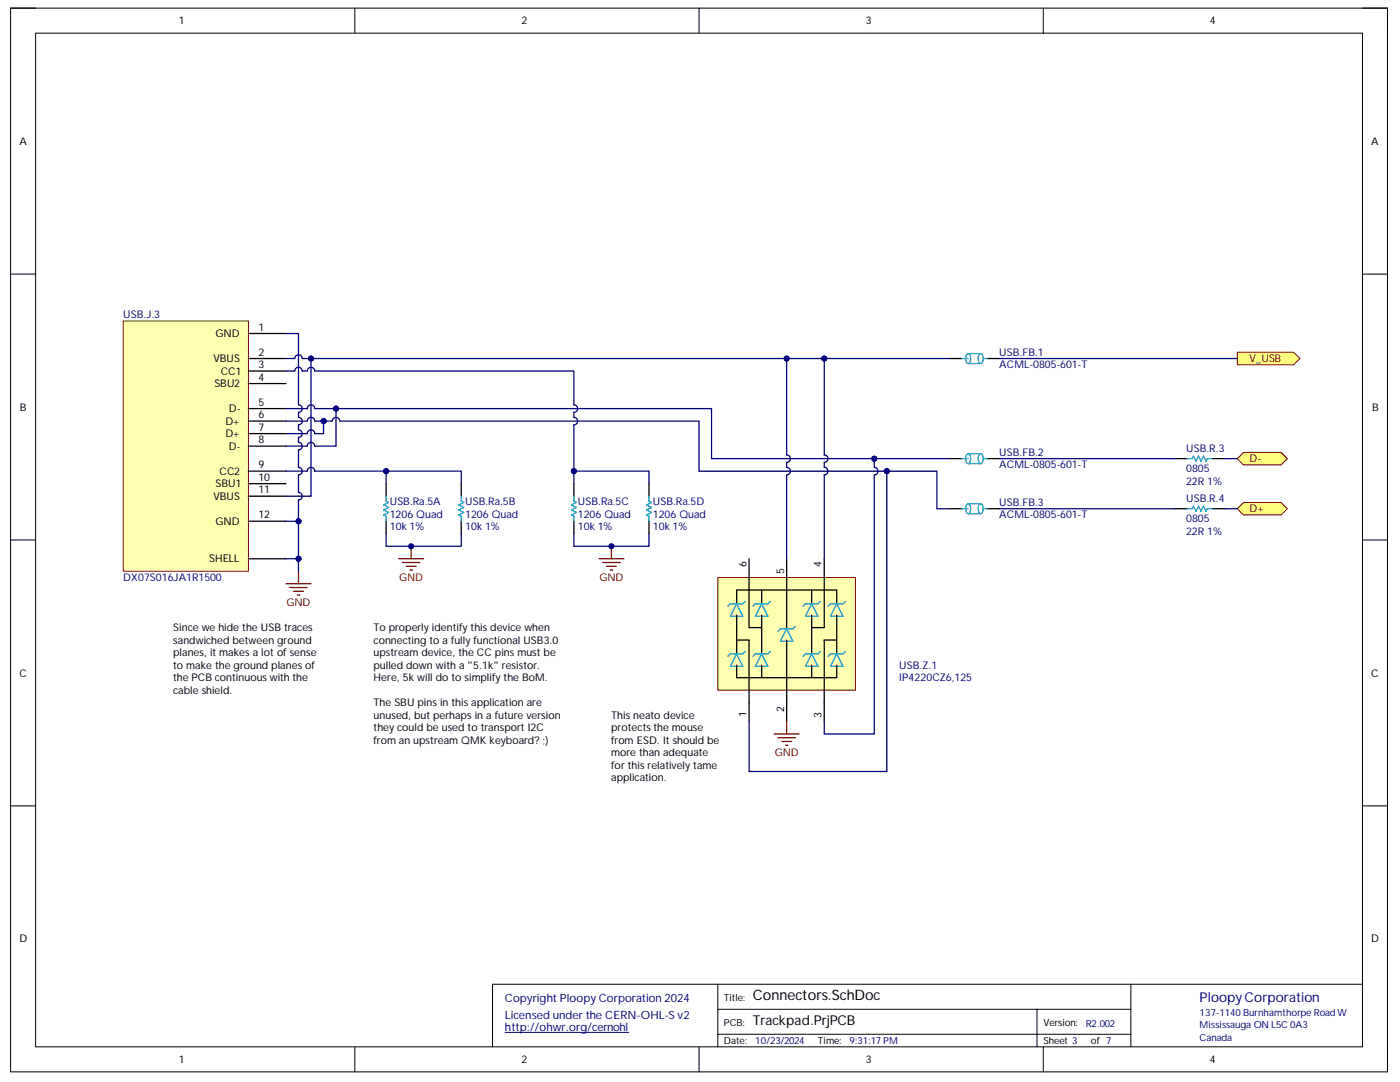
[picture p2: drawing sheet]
<svg xmlns="http://www.w3.org/2000/svg" width="279mm" height="216mm" viewBox="0 0 279 216" stroke-linecap="round" stroke-linejoin="round" font-family="sans-serif">
<path d="M2.1 1.6h274.8v212.3h-274.8z" fill="none" stroke="#000" stroke-width=".2"/>
<path d="M7.1 6.6h264.8v202.3h-264.8z" fill-rule="evenodd" fill="#fff"/>
<g fill="none" stroke="#000" stroke-width=".2">
<path d="M2.1 1.6h5M7.1 6.6h264.8v202.3h-264.8zM70.8 1.6v5M139.5 1.6v5M208.2 1.6v5M271.9 1.6h5v5M2.1 54.7h5M271.9 54.7h5M2.1 107.7h5M271.9 107.8h5M2.1 160.8h5M271.9 160.8h5"/>
<path d="M143.3 196.4v12.5M225.7 196.4v12.5M271.9 196.4h-173.6v12.5M70.8 208.9v5M139.5 208.9v5M143.3 201.4h82.4M143.3 206.4h82.4M207 201.4v7.5M208.2 208.9v5M276.9 208.9v5"/>
</g>
<path d="M100.8 206h24.7" fill="none" stroke="#000080" stroke-width=".2"/>
<path d="M234.4 91.5h2.5M241.9 91.5h2.5" fill="none" stroke="#000" stroke-width=".25"/>
<path d="M236.9 91.5h1l.3-.5 .5 1 .5-1 .5 1 .5-1 .5 1 .2-.5h1" fill="none" stroke="#009cca" stroke-width=".25"/>
<path d="M143.3 115.2h27.4v22.5h-27.4z" fill-rule="evenodd" fill="#ffffb0"/>
<path d="M143.3 115.2h27.4v22.5h-27.4z" fill="none" stroke="#800000" stroke-width=".2"/>
<g fill="none" stroke="#000" stroke-width=".25">
<path d="M149.5 111.5v13.7h2.5M152 117.7v2.5M157 111.5v13.7M162 117.7v2.5M164.5 111.5v13.7h-2.5M234.4 101.5h2.5M241.9 101.5h2.5M147 127.7h2.5v16.3M147 120.2v-2.5h20v2.5M147 122.7v7.5M147 132.7v2.5h20v-2.5M152 122.7v7.5"/>
<path d="M152 132.7v2.5M157 127.7v16.3M162 122.7v7.5M162 132.7v2.5M167 127.7h-2.5v16.3M167 122.7v7.5"/>
</g>
<g fill="none" stroke="#009cca" stroke-width=".25">
<path d="M148.8 120l-.5 .5h-2.5l-.5 .5M153.7 120l-.4 .5h-2.5l-.6 .5M163.7 120l-.5 .5h-2.5l-.5 .5M168.7 120l-.5 .5h-2.5l-.5 .5M236.9 101.5h1l.3-.5 .5 1 .5-1 .5 1 .5-1 .5 1 .2-.5h1M147 120.5l1.3 2.5h-2.5zM147 130.5l1.3 2.5h-2.5zM148.8 130l-.5 .5h-2.5l-.5 .5M152 120.5l1.3 2.5h-2.5zM152 130.5l1.3 2.5h-2.5zM153.7 130l-.4 .5h-2.5l-.6 .5M157 125.5l1.2 2.5h-2.5z"/>
<path d="M158.7 125l-.5 .5h-2.5l-.5 .5M162 120.5l1.2 2.5h-2.5zM162 130.5l1.2 2.5h-2.5zM163.7 130l-.5 .5h-2.5l-.5 .5M167 120.5l1.2 2.5h-2.5zM167 130.5l1.2 2.5h-2.5zM168.7 130l-.5 .5h-2.5l-.5 .5"/>
</g>
<path d="M34.6 124h30v20h-30z" fill-rule="evenodd" fill="#fff"/>
<path d="M34.6 124h30v20h-30z" fill="none" stroke="#fff" stroke-width=".2"/>
<path d="M154.5 146.5h5M155.2 147.2h3.5M156 147.9h2M156.7 148.7h.5M157 144v2.5" fill="none" stroke="#800000" stroke-width=".25"/>
<path d="M246.9 91.5l1.3-1.2h7.5l1.2 1.2-1.2 1.3h-7.5z" fill-rule="evenodd" fill="#ffff80"/>
<path d="M246.9 91.5l1.3-1.2h7.5l1.2 1.2-1.2 1.3h-7.5z" fill="none" stroke="#800000" stroke-width=".2"/>
<path d="M246.9 101.5l1.3-1.2h7.5l1.2 1.2-1.2 1.3h-7.5z" fill-rule="evenodd" fill="#ffff80"/>
<path d="M246.9 101.5l1.3-1.2h7.5l1.2 1.2-1.2 1.3h-7.5z" fill="none" stroke="#800000" stroke-width=".2"/>
<path d="M246.9 70.3h11.3l1.2 1.2-1.2 1.3h-11.3z" fill-rule="evenodd" fill="#ffff80"/>
<path d="M246.9 70.3h11.3l1.2 1.2-1.2 1.3h-11.3z" fill="none" stroke="#800000" stroke-width=".2"/>
<path d="M122 141.5h22.5v22.4h-22.5z" fill-rule="evenodd" fill="#fff"/>
<path d="M122 141.5h22.5v22.4h-22.5z" fill="none" stroke="#fff" stroke-width=".2"/>
<path d="M189.5 71.5h2.5M197 71.5h2.5M189.5 91.5h2.5M197 91.5h2.5M189.5 101.5h2.5M197 101.5h2.5" fill="none" stroke="#000" stroke-width=".25"/>
<g fill="none" stroke="#009cca" stroke-width=".25">
<path d="M192 71.5h1.2M193 70.6l.2-.1a1.24 1.24 0 0 1 0 2 1.29 1.29 0 0 1-.2-1.9zM193.2 70.5h2.5M193.2 72.5h2.5M195.5 70.6l.2-.1a1.25 1.25 0 0 1 0 2 1.28 1.28 0 0 1-.2-1.9zM196.2 71.5h.8M192 91.5h1.2M193 90.6l.2-.1a1.24 1.24 0 0 1 0 2 1.29 1.29 0 0 1-.2-1.9zM193.2 90.5h2.5M193.2 92.5h2.5M195.5 90.6l.2-.1a1.25 1.25 0 0 1 0 2 1.28 1.28 0 0 1-.2-1.9zM196.2 91.5h.8"/>
<path d="M192 101.5h1.2M193 100.6l.2-.1a1.25 1.25 0 0 1 0 2 1.3 1.3 0 0 1-.2-1.9zM193.2 100.5h2.5M193.2 102.5h2.5M195.5 100.6l.2-.1a1.26 1.26 0 0 1 0 2 1.29 1.29 0 0 1-.2-1.9zM196.2 101.5h.8"/>
</g>
<path d="M57.1 116.5h5M57.8 117.2h3.5M58.6 118h2M59.3 118.7h.5M59.6 114v2.5" fill="none" stroke="#800000" stroke-width=".25"/>
<path d="M24.6 64.1h25v49.9h-25z" fill-rule="evenodd" fill="#ffffb0"/>
<path d="M24.6 64.1h25v49.9h-25z" fill="none" stroke="#800000" stroke-width=".2"/>
<g fill="none" stroke="#000" stroke-width=".25">
<path d="M49.6 66.5h7.5M49.6 71.5h7.5M49.6 74h7.5M49.6 76.5h7.5M49.6 84h7.5M49.6 81.5h7.5M49.6 96.5h7.5M49.6 99h7.5M49.6 94h7.5M49.6 86.5h7.5M49.6 89h7.5M49.6 111.5h7.5"/>
<path d="M49.6 104h7.5"/>
</g>
<path d="M74.6 124h37.4v27.4h-37.4z" fill-rule="evenodd" fill="#fff"/>
<path d="M74.6 124h37.4v27.4h-37.4z" fill="none" stroke="#fff" stroke-width=".2"/>
<path d="M79.6 111.5h5M80.3 112.2h3.5M81.1 113h2M81.8 113.7h.5M82.1 109v2.5" fill="none" stroke="#800000" stroke-width=".25"/>
<circle cx="82.1" cy="109" r=".5" fill="#000080"/>
<circle cx="82.1" cy="109" r=".5" fill="none" stroke="#000080" stroke-width=".2"/>
<path d="M119.5 111.5h5M120.3 112.2h3.5M121 113h2M121.8 113.7h.5M122 109v2.5" fill="none" stroke="#800000" stroke-width=".25"/>
<circle cx="122" cy="109" r=".5" fill="#000080"/>
<circle cx="122" cy="109" r=".5" fill="none" stroke="#000080" stroke-width=".2"/>
<path d="M77.1 96.5v2.5M92 96.5v2.5M114.5 96.5v2.5M129.5 96.5v2.5M77.1 104v2.5M92 104v2.5M114.5 104v2.5M129.5 104v2.5" fill="none" stroke="#000" stroke-width=".25"/>
<path d="M77.1 99v1l.5 .3-1 .5 1 .5-1 .5 1 .5-1 .5 .5 .2v1M92 99v1l.5 .3-1 .5 1 .5-1 .5 1 .5-1 .5 .5 .2v1M114.5 99v1l.5 .3-1 .5 1 .5-1 .5 1 .5-1 .5 .5 .2v1M129.5 99v1l.5 .3-1 .5 1 .5-1 .5 1 .5-1 .5 .5 .2v1" fill="none" stroke="#009cca" stroke-width=".25"/>
<path d="M57.1 111.5h2.5v2.5" fill="none" stroke="#000080" stroke-width=".25"/>
<circle cx="59.6" cy="111.5" r=".5" fill="#000080"/>
<circle cx="59.6" cy="111.5" r=".5" fill="none" stroke="#000080" stroke-width=".2"/>
<path d="M57.1 104h2.5v7.5" fill="none" stroke="#000080" stroke-width=".25"/>
<circle cx="59.6" cy="104" r=".5" fill="#000080"/>
<circle cx="59.6" cy="104" r=".5" fill="none" stroke="#000080" stroke-width=".2"/>
<circle cx="59.6" cy="111.5" r=".5" fill="#000080"/>
<circle cx="59.6" cy="111.5" r=".5" fill="none" stroke="#000080" stroke-width=".2"/>
<path d="M62.1 71.5v27.5h-5" fill="none" stroke="#000080" stroke-width=".25"/>
<circle cx="62.1" cy="71.5" r=".5" fill="#000080"/>
<circle cx="62.1" cy="71.5" r=".5" fill="none" stroke="#000080" stroke-width=".2"/>
<path d="M57.1 94h4.2a.75 .75 0 0 1 .8-.7 .75 .75 0 0 1 .7 .7h14.3v2.5" fill="none" stroke="#000080" stroke-width=".25"/>
<circle cx="77.1" cy="94" r=".5" fill="#000080"/>
<circle cx="77.1" cy="94" r=".5" fill="none" stroke="#000080" stroke-width=".2"/>
<path d="M67.1 81.5v7.5h-4.3a.75 .75 0 0 0-.7-.7 .75 .75 0 0 0-.8 .7h-4.2" fill="none" stroke="#000080" stroke-width=".25"/>
<circle cx="67.1" cy="81.5" r=".5" fill="#000080"/>
<circle cx="67.1" cy="81.5" r=".5" fill="none" stroke="#000080" stroke-width=".2"/>
<path d="M64.6 84v2.5h-1.8a.75 .75 0 0 0-.7-.7 .75 .75 0 0 0-.8 .7h-4.2" fill="none" stroke="#000080" stroke-width=".25"/>
<circle cx="64.6" cy="84" r=".5" fill="#000080"/>
<circle cx="64.6" cy="84" r=".5" fill="none" stroke="#000080" stroke-width=".2"/>
<path d="M57.1 84h4.2a.75 .75 0 0 1 .8-.7 .75 .75 0 0 1 .7 .7h3.5a.75 .75 0 0 1 .8-.7 .75 .75 0 0 1 .7 .7h71.7v10h47.5v7.5h2.5" fill="none" stroke="#000080" stroke-width=".25"/>
<circle cx="64.6" cy="84" r=".5" fill="#000080"/>
<circle cx="64.6" cy="84" r=".5" fill="none" stroke="#000080" stroke-width=".2"/>
<circle cx="177" cy="94" r=".5" fill="#000080"/>
<circle cx="177" cy="94" r=".5" fill="none" stroke="#000080" stroke-width=".2"/>
<path d="M57.1 81.5h4.2a.75 .75 0 0 1 .8-.7 .75 .75 0 0 1 .7 .7h79.2v10h47.5" fill="none" stroke="#000080" stroke-width=".25"/>
<circle cx="174.5" cy="91.5" r=".5" fill="#000080"/>
<circle cx="174.5" cy="91.5" r=".5" fill="none" stroke="#000080" stroke-width=".2"/>
<circle cx="67.1" cy="81.5" r=".5" fill="#000080"/>
<circle cx="67.1" cy="81.5" r=".5" fill="none" stroke="#000080" stroke-width=".2"/>
<path d="M57.1 66.5h2.5v14.3a.75 .75 0 0 1 .7 .7 .75 .75 0 0 1-.7 .8v1a.75 .75 0 0 1 .7 .7 .75 .75 0 0 1-.7 .8v1a.75 .75 0 0 1 .7 .7 .75 .75 0 0 1-.7 .8v1a.75 .75 0 0 1 .7 .7 .75 .75 0 0 1-.7 .8v3.5a.75 .75 0 0 1 .7 .7 .75 .75 0 0 1-.7 .8v3.5a.75 .75 0 0 1 .7 .7 .75 .75 0 0 1-.7 .8v4.2" fill="none" stroke="#000080" stroke-width=".25"/>
<circle cx="59.6" cy="104" r=".5" fill="#000080"/>
<circle cx="59.6" cy="104" r=".5" fill="none" stroke="#000080" stroke-width=".2"/>
<path d="M77.1 94h14.9v2.5M77.1 106.5v2.5h14.9v-2.5" fill="none" stroke="#000080" stroke-width=".25"/>
<circle cx="77.1" cy="94" r=".5" fill="#000080"/>
<circle cx="77.1" cy="94" r=".5" fill="none" stroke="#000080" stroke-width=".2"/>
<path d="M177 94v59.9h-27.5v-9.9" fill="none" stroke="#000080" stroke-width=".25"/>
<circle cx="177" cy="94" r=".5" fill="#000080"/>
<circle cx="177" cy="94" r=".5" fill="none" stroke="#000080" stroke-width=".2"/>
<path d="M174.5 91.5v1.8a.75 .75 0 0 1 .7 .7 .75 .75 0 0 1-.7 .8v51.7h-10v-2.5" fill="none" stroke="#000080" stroke-width=".25"/>
<circle cx="174.5" cy="91.5" r=".5" fill="#000080"/>
<circle cx="174.5" cy="91.5" r=".5" fill="none" stroke="#000080" stroke-width=".2"/>
<path d="M157 71.5v19.3a.75 .75 0 0 1 .7 .7 .75 .75 0 0 1-.7 .8v1a.75 .75 0 0 1 .7 .7 .75 .75 0 0 1-.7 .8v16.7M199.5 71.5h47.4M199.5 91.5h34.9M244.4 91.5h2.5M199.5 101.5h34.9M244.4 101.5h2.5" fill="none" stroke="#000080" stroke-width=".25"/>
<circle cx="157" cy="71.5" r=".5" fill="#000080"/>
<circle cx="157" cy="71.5" r=".5" fill="none" stroke="#000080" stroke-width=".2"/>
<path d="M57.1 71.5h1.7a.75 .75 0 0 1 .8-.7 .75 .75 0 0 1 .7 .7h104.2" fill="none" stroke="#000080" stroke-width=".25"/>
<circle cx="62.1" cy="71.5" r=".5" fill="#000080"/>
<circle cx="62.1" cy="71.5" r=".5" fill="none" stroke="#000080" stroke-width=".2"/>
<circle cx="157" cy="71.5" r=".5" fill="#000080"/>
<circle cx="157" cy="71.5" r=".5" fill="none" stroke="#000080" stroke-width=".2"/>
<circle cx="164.5" cy="71.5" r=".5" fill="#000080"/>
<circle cx="164.5" cy="71.5" r=".5" fill="none" stroke="#000080" stroke-width=".2"/>
<path d="M189.5 71.5h-25v19.3a.75 .75 0 0 1 .7 .7 .75 .75 0 0 1-.7 .8v1a.75 .75 0 0 1 .7 .7 .75 .75 0 0 1-.7 .8v16.7" fill="none" stroke="#000080" stroke-width=".25"/>
<circle cx="164.5" cy="71.5" r=".5" fill="#000080"/>
<circle cx="164.5" cy="71.5" r=".5" fill="none" stroke="#000080" stroke-width=".2"/>
<path d="M57.1 74h1.7a.75 .75 0 0 1 .8-.7 .75 .75 0 0 1 .7 .7h1a.75 .75 0 0 1 .8-.7 .75 .75 0 0 1 .7 .7h51.7v6.8a.75 .75 0 0 1 .8 .7 .75 .75 0 0 1-.8 .8v1a.75 .75 0 0 1 .8 .7 .75 .75 0 0 1-.8 .8v9.2h15v2.5" fill="none" stroke="#000080" stroke-width=".25"/>
<circle cx="114.5" cy="94" r=".5" fill="#000080"/>
<circle cx="114.5" cy="94" r=".5" fill="none" stroke="#000080" stroke-width=".2"/>
<path d="M114.5 94v2.5" fill="none" stroke="#000080" stroke-width=".25"/>
<circle cx="114.5" cy="94" r=".5" fill="#000080"/>
<circle cx="114.5" cy="94" r=".5" fill="none" stroke="#000080" stroke-width=".2"/>
<path d="M114.5 106.5v2.5h15v-2.5" fill="none" stroke="#000080" stroke-width=".25"/>
<text font-size="2.9" x="150.2" y="199.6">Connectors.SchDoc</text>
<text font-size="2.7" fill="#000080" x="239.4" y="199.8">PloopyCorporation</text>
<text font-size="2.7" x="150.2" y="204.6">Trackpad.PrjPCB</text>
<g font-size="2.3" fill="#000080">
<text x="100.8" y="200">Copyright Ploopy Corporation 2024</text>
<text x="100.8" y="203.2">Licensed under the CERN-OHL-S v2</text>
<text x="100.8" y="205.8">http://ohwr.org/cernohl</text>
</g>
<g font-size="2.1">
<text x="35.7" y="4.8">1</text>
<text x="104.1" y="4.8">2</text>
<text x="172.8" y="4.8">3</text>
<text x="241.4" y="4.8">4</text>
<text x="3.9" y="28.9">A</text>
<text x="273.7" y="28.9">A</text>
<text x="51.6" y="66">1</text>
<text x="43" y="67.3">GND</text>
<text x="51.6" y="71">2</text>
<text x="42.6" y="72.2">VBUS</text>
<text x="42.8" y="77.2">SBU2</text>
<text x="44" y="74.8">CC1</text>
<text x="51.6" y="73.5">3</text>
<text x="51.6" y="76">4</text>
<text x="4" y="82">B</text>
<text x="45.7" y="82.2">D-</text>
<text x="51.6" y="83.5">6</text>
<text x="51.6" y="81">5</text>
<text x="273.8" y="82">B</text>
<text x="45" y="84.8">D+</text>
<text x="45" y="87.2">D+</text>
<text x="45.7" y="89.7">D-</text>
<text x="51.6" y="86">7</text>
<text x="51.6" y="88.5">8</text>
<text x="43.8" y="94.7">CC2</text>
<text x="51.6" y="96">10</text>
<text x="51.6" y="93.5">9</text>
<text x="42.6" y="99.7">VBUS</text>
<text x="43" y="97.3">SBU1</text>
<text x="51.6" y="98.4">11</text>
<text x="43" y="104.7">GND</text>
<text x="51.6" y="103.4">12</text>
<text x="41.8" y="112.2">SHELL</text>
<text x="149" y="113.2" transform="rotate(-90 149 113.2)">6</text>
<text x="163.9" y="113.2" transform="rotate(-90 163.9 113.2)">4</text>
<text x="156.5" y="114.5" transform="rotate(-90 156.5 114.5)">5</text>
<text x="34.6" y="125.9">Since we hide the USB traces</text>
<text x="74.6" y="125.9">To properly identify this device when</text>
<text x="34.6" y="128.4">sandwiched between ground</text>
<text x="34.6" y="130.9">planes, it makes a lot of sense</text>
<text x="74.6" y="128.4">connecting to a fully functional USB3.0</text>
<text x="74.6" y="130.9">upstream device, the CC pins must be</text>
<text x="3.9" y="135">C</text>
<text x="34.6" y="133.4">to make the ground planes of</text>
<text x="34.6" y="136">the PCB continuous with the</text>
<text x="74.6" y="133.4">pulled down with a &quot;5.1k&quot; resistor.</text>
<text x="74.6" y="136">Here, 5k will do to simplify the BoM.</text>
<text x="273.7" y="135">C</text>
<text x="34.6" y="138.4">cable shield.</text>
<text x="74.6" y="141">The SBU pins in this application are</text>
<text x="74.6" y="143.4">unused, but perhaps in a future version</text>
<text x="122" y="143.4">This neato device</text>
<text x="149" y="143" transform="rotate(-90 149 143)">1</text>
<text x="156.5" y="142" transform="rotate(-90 156.5 142)">2</text>
<text x="163.9" y="143.2" transform="rotate(-90 163.9 143.2)">3</text>
<text x="74.6" y="145.9">they could be used to transport I2C</text>
<text x="74.6" y="148.4">from an upstream QMK keyboard? ;)</text>
<text x="122" y="145.9">protects the mouse</text>
<text x="122" y="148.4">from ESD. It should be</text>
<text x="122" y="150.9">more than adequate</text>
<text x="122" y="153.4">for this relatively tame</text>
<text x="122" y="155.9">application.</text>
<text x="3.9" y="188">D</text>
<text x="273.7" y="188">D</text>
<text x="35.7" y="212.1">1</text>
<text x="104.1" y="212.1">2</text>
<text x="172.8" y="212.1">3</text>
<text x="241.4" y="212.1">4</text>
</g>
<g font-size="2.1" fill="#000080">
<text x="24.6" y="63.5">USB.J.3</text>
<text x="199.4" y="71">USB.FB.1</text>
<text x="199.4" y="73.5">ACML-0805-601-T</text>
<text x="199.4" y="91">USB.FB.2</text>
<text x="199.4" y="93.5">ACML-0805-601-T</text>
<text x="236.7" y="90.2">USB.R.3</text>
<text x="236.7" y="94.2">0805</text>
<text x="77.8" y="100.7">USB.Ra.5A</text>
<text x="92.8" y="100.7">USB.Ra.5B</text>
<text x="115.3" y="100.7">USB.Ra.5C</text>
<text x="130.3" y="100.7">USB.Ra.5D</text>
<text x="199.4" y="101">USB.FB.3</text>
<text x="236.7" y="96.8">22R 1%</text>
<text x="236.7" y="100.2">USB.R.4</text>
<text x="77.8" y="105.7">10k 1%</text>
<text x="77.8" y="103.3">1206 Quad</text>
<text x="92.8" y="105.7">10k 1%</text>
<text x="92.8" y="103.3">1206 Quad</text>
<text x="115.3" y="105.7">10k 1%</text>
<text x="115.3" y="103.3">1206 Quad</text>
<text x="130.3" y="105.7">10k 1%</text>
<text x="130.3" y="103.3">1206 Quad</text>
<text x="199.4" y="103.4">ACML-0805-601-T</text>
<text x="236.7" y="106.7">22R 1%</text>
<text x="236.7" y="104.2">0805</text>
<text x="24.6" y="115.9">DX07S016JA1R1500</text>
<text x="179.5" y="133.4">USB.Z.1</text>
<text x="179.5" y="136">IP4220CZ6,125</text>
</g>
<g font-size="2.1" fill="#800000">
<text x="249.4" y="72.2">V_USB</text>
<text x="249.4" y="92.2">D-</text>
<text x="249.4" y="102.2">D+</text>
<text x="79.6" y="115.9">GND</text>
<text x="119.6" y="115.9">GND</text>
<text x="57.1" y="120.9">GND</text>
<text x="154.6" y="150.9">GND</text>
</g>
<g font-size="1.9">
<text x="144.5" y="199.7">Title:</text>
<text x="144.5" y="208.4">Date:</text>
<text x="144.5" y="204.7">PCB:</text>
<text x="163.2" y="208.4">Time:</text>
<text x="208.2" y="204.7">Version:</text>
<text x="208.2" y="208.4">Sheet 3</text>
<text x="217.7" y="208.4">of 7</text>
</g>
<g font-size="1.9" fill="#000080">
<text x="239.4" y="202.6">137-1140 Burnhamthorpe Road W</text>
<text x="150.7" y="208.4">10/23/2024</text>
<text x="169.5" y="208.4">9:31:17 PM</text>
<text x="216.7" y="204.9">R2.002</text>
<text x="239.4" y="205.2">Mississauga ON L5C 0A3</text>
<text x="239.4" y="207.6">Canada</text>
</g>
</svg>
